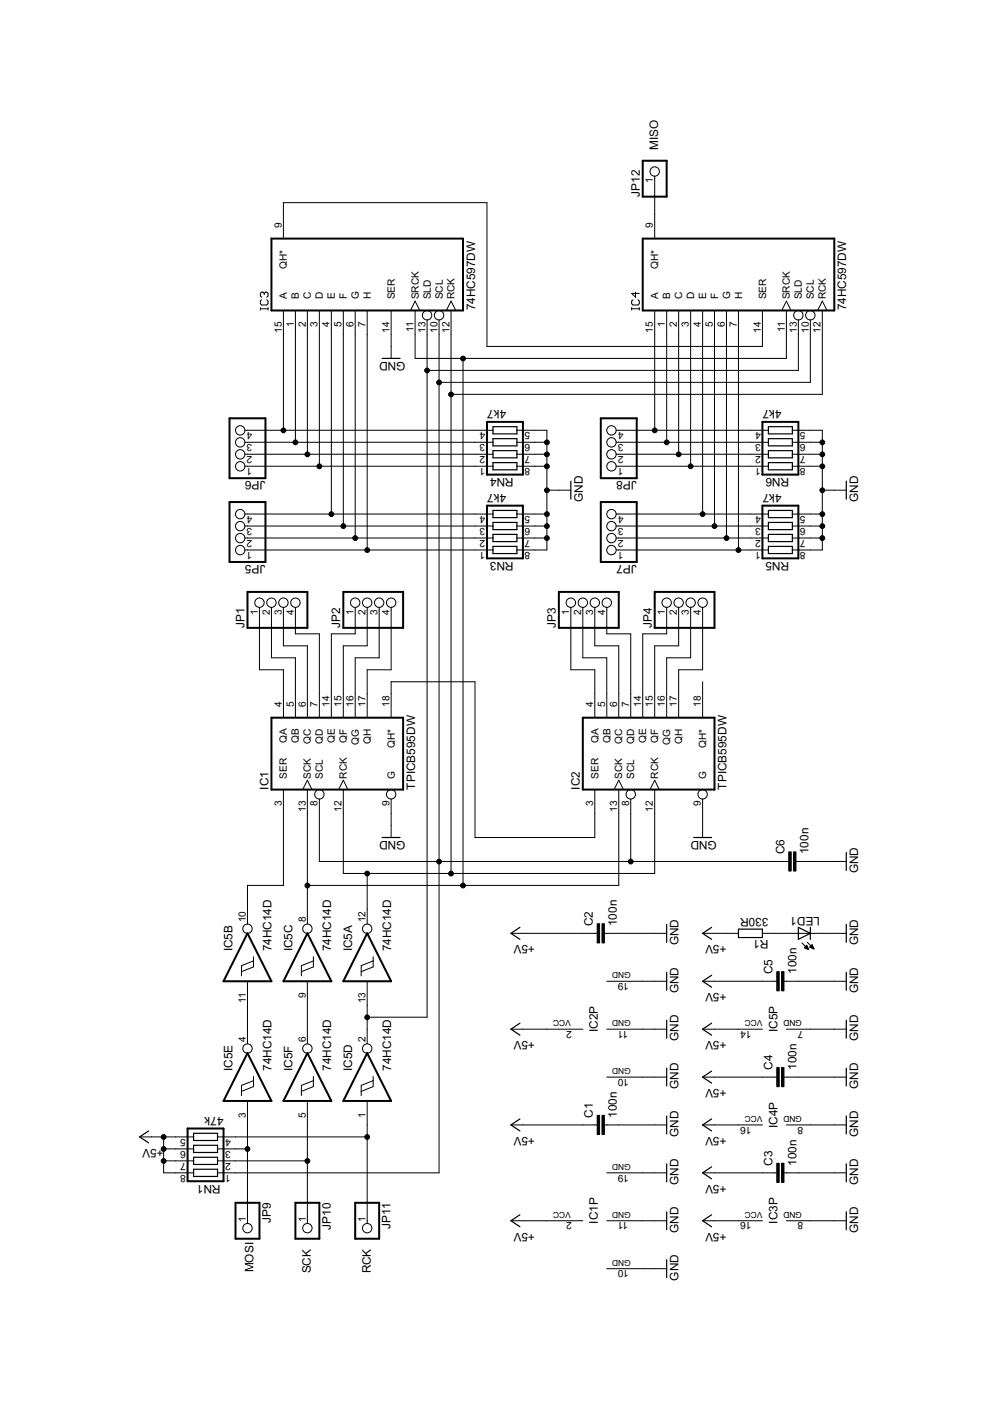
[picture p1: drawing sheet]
<svg xmlns="http://www.w3.org/2000/svg" width="210mm" height="297mm" viewBox="0 0 210 297" stroke-linecap="round" stroke-linejoin="round" font-family="sans-serif">
<g fill="#000" stroke="#000" stroke-width=".21">
<path d="M138.8 37.3v.6zM60.1 45.5v5.1zM60.1 43v2.5zM60.1 43h43.2zM103.3 43v30.4zM138.8 45.5v5.1zM138.8 37.9v7.6zM55.2 65.2v.5zM55.2 63.8v.6zM55.2 64.4l.3 .3zM55.2 62.2v.6zM55.2 62.2l.3-.3z"/>
<path d="M55.5 63.6l-.3 .2zM55.5 64.7h1.1zM55.2 62.8l.3 .2zM55.5 61.9h.3zM55.8 61.9l.2 .3zM56 62.2v.3zM56 62.2l.3-.3zM56.3 61.9h.3zM56.6 64.7l.2-.3zM56.6 61.9l.2 .3zM56.8 65.2v.5zM55.2 65.5h1.6z"/>
<path d="M56.8 63.8v.6zM56.6 63.6l.2 .2zM56.8 62.2v.6zM56.6 63l.2-.2zM60.1 65.8v5.1zM60.1 70.9v20.3zM62.6 65.8v5.1zM62.6 70.9v22.9zM65.2 65.8v5.1zM65.2 70.9v25.4zM67.7 65.8v5.1zM67.7 70.9v27.9z"/>
<path d="M70.3 65.8v5.1zM70.3 70.9v38.1zM72.8 65.8v5.1zM72.8 70.9v40.6zM75.3 65.8v5.1zM75.3 70.9v43.2zM77.9 65.8v5.1zM77.9 70.9v45.7zM82.9 65.8v5.1zM82.9 73.4v2.6zM82.9 70.9v2.5zM88 63.8l-1 2z"/>
<path d="M88 63.8l1 2zM88 65.8v5.1zM88 70.9v5.1zM90.6 67.8v3.1zM90.6 70.9v7.6zM90.6 78.5v137.2zM93.1 67.8v3.1zM95.6 63.8l-1 2zM95.6 63.8l1 2zM95.6 65.8v5.1zM88 76h10.2zM98.2 76h68.5z"/>
<path d="M103.3 73.4h58.3zM133.9 65.2v.5zM133.9 63.8v.6zM133.9 64.4l.3 .3zM133.9 62.2l.8 .8zM134.2 63.6l-.3 .2zM134.2 64.7h1.1zM134.7 61.9v1.1zM135.3 64.7l.3-.3zM135.6 65.2v.5zM133.9 65.5h1.7zM135.6 63.8v.6z"/>
<path d="M135.3 63.6l.3 .2zM133.9 62.2h1.7zM138.8 65.8v5.1zM138.8 70.9v20.3zM141.4 65.8v5.1zM141.4 70.9v22.9zM143.9 65.8v5.1zM143.9 70.9v25.4zM146.4 65.8v5.1zM146.4 70.9v27.9zM149 65.8v5.1zM149 70.9v38.1z"/>
<path d="M151.5 65.8v5.1zM151.5 70.9v40.6zM154 65.8v5.1zM154 70.9v43.2zM156.6 65.8v5.1zM156.6 70.9v45.7zM161.6 65.8v5.1zM161.6 70.9v2.5zM166.7 63.8l-.9 2zM166.7 63.8l1 2zM166.7 65.8v5.1zM166.7 70.9v5.1z"/>
<path d="M169.3 67.8v3.1zM169.3 70.9v7.6zM90.6 78.5h78.7zM171.8 67.8v3.1zM171.8 70.9v10.2zM174.3 63.8l-.9 2zM174.3 63.8l1 2zM174.3 65.8v5.1zM174.3 70.9v12.7zM51.9 98.8h.6zM51.9 96.3h.6zM51.9 93.8h.6z"/>
<path d="M51.9 91.2h.6zM60.1 91.2h40.6zM52.5 91.2h7.6zM62.6 93.8h38.1zM52.5 93.8h10.1zM65.2 96.3h35.5zM52.5 96.3h12.7zM67.7 98.8h33zM52.5 98.8h15.2zM93.1 70.9v10.2zM93.1 81.1v101.5zM95.6 70.9v12.7z"/>
<path d="M95.6 83.6v101.6zM100.7 96.3h2.6zM100.7 93.8h2.6zM100.7 91.2h2.6zM100.7 98.8h2.6zM103.3 91.2h1.2zM103.3 93.8h1.2zM103.3 96.3h1.2zM103.3 98.8h1.2zM109.6 98.8h1.3zM109.6 96.3h1.3zM109.6 93.8h1.3z"/>
<path d="M109.6 91.2h1.3zM110.9 91.2h2.5zM110.9 93.8h2.5zM110.9 96.3h2.5zM110.9 98.8h2.5zM113.4 96.3h2.6zM116 96.3v2.5zM113.4 98.8h2.6zM116 93.8v2.5zM113.4 93.8h2.6zM116 98.8v5.1zM116 91.2v2.6z"/>
<path d="M113.4 91.2h2.6zM130.6 98.8h.6zM130.6 96.3h.6zM130.6 93.8h.6zM130.6 91.2h.6zM138.8 91.2h20.3zM131.2 91.2h7.6zM141.4 93.8h17.7zM131.2 93.8h10.2zM143.9 96.3h15.2zM131.2 96.3h12.7zM146.4 98.8h12.7z"/>
<path d="M131.2 98.8h15.2zM159.1 96.3h2.5zM159.1 93.8h2.5zM159.1 91.2h2.5zM159.1 98.8h2.5zM161.6 91.2h1.3zM161.6 93.8h1.3zM161.6 96.3h1.3zM161.6 98.8h1.3zM168 98.8h1.3zM168 96.3h1.3zM168 93.8h1.3z"/>
<path d="M168 91.2h1.3zM169.3 91.2h2.5zM169.3 93.8h2.5zM169.3 96.3h2.5zM169.3 98.8h2.5zM93.1 81.1h78.7zM95.6 83.6h78.7zM171.8 98.8h2.5zM174.3 98.8v5.1zM171.8 96.3h2.5zM174.3 96.3v2.5zM174.3 91.2v2.6z"/>
<path d="M171.8 93.8h2.5zM174.3 93.8v2.5zM171.8 91.2h2.5zM51.9 116.6h.6zM51.9 114.1h.6zM51.9 111.5h.6zM51.9 109h.6zM70.3 109h30.4zM52.5 109h17.8zM72.8 111.5h27.9zM52.5 111.5h20.3zM75.3 114.1h25.4z"/>
<path d="M52.5 114.1h22.8zM77.9 116.6h22.8zM52.5 116.6h25.4zM100.7 114.1h2.6zM100.7 111.5h2.6zM100.7 109h2.6zM100.7 116.6h2.6zM103.3 109h1.2zM103.3 111.5h1.2zM103.3 114.1h1.2zM103.3 116.6h1.2zM109.6 116.6h1.3z"/>
<path d="M109.6 114.1h1.3zM109.6 111.5h1.3zM109.6 109h1.3zM110.9 109h2.5zM110.9 111.5h2.5zM110.9 114.1h2.5zM110.9 116.6h2.5zM116 103.9v5.1zM113.4 109h2.6zM116 109v2.5zM113.4 111.5h2.6zM116 111.5v2.6z"/>
<path d="M113.4 114.1h2.6zM116 114.1v2.5zM113.4 116.6h2.6zM116 103.9h2.5zM118.5 103.9h2.5zM130.6 116.6h.6zM130.6 114.1h.6zM130.6 111.5h.6zM130.6 109h.6zM149 109h10.1zM131.2 109h17.8zM151.5 111.5h7.6z"/>
<path d="M131.2 111.5h20.3zM154 114.1h5.1zM131.2 114.1h22.8zM156.6 116.6h2.5zM131.2 116.6h25.4zM159.1 114.1h2.5zM159.1 111.5h2.5zM159.1 109h2.5zM159.1 116.6h2.5zM161.6 109h1.3zM161.6 111.5h1.3zM161.6 114.1h1.3z"/>
<path d="M161.6 116.6h1.3zM168 116.6h1.3zM168 114.1h1.3zM168 111.5h1.3zM168 109h1.3zM169.3 109h2.5zM169.3 111.5h2.5zM169.3 114.1h2.5zM169.3 116.6h2.5zM171.8 116.6h2.5zM171.8 114.1h2.5zM174.3 114.1v2.5z"/>
<path d="M171.8 111.5h2.5zM174.3 111.5v2.6zM171.8 109h2.5zM174.3 109v2.5zM174.3 103.9v5.1zM174.3 103.9h2.6zM176.9 103.9h2.5zM55 128.8v.5zM57.6 128.8v.5zM57.6 129.3v10.2zM60.1 128.8v.5zM60.1 129.3v7.6z"/>
<path d="M62.6 128.8v.5zM57.6 139.5h5zM62.6 129.3v5.1zM60.1 136.9h5.1zM62.6 134.4h5.1zM70.3 134.4h5zM72.8 136.9h5.1zM75.3 128.8v.5zM75.3 129.3v5.1zM75.3 139.5h5.1zM77.9 128.8v.5zM77.9 129.3v7.6z"/>
<path d="M80.4 128.8v.5zM80.4 129.3v10.2zM82.9 128.8v.5zM121 128.8v.5zM123.6 128.8v.5zM123.6 129.3v10.2zM126.1 128.8v.5zM126.1 129.3v7.6zM128.7 128.8v.5zM123.6 139.5h5.1zM128.7 129.3v5.1zM126.1 136.9h5.1z"/>
<path d="M128.7 134.4h5zM136.3 134.4h5.1zM138.8 136.9h5.1zM141.4 128.8v.5zM141.4 129.3v5.1zM141.4 139.5h5zM143.9 128.8v.5zM143.9 129.3v7.6zM146.4 128.8v.5zM146.4 129.3v10.2zM149 128.8v.5zM55 129.3v12.7z"/>
<path d="M60.1 147.1v5.1zM60.1 142v5.1zM55 142h5.1zM62.6 147.1v5.1zM62.6 139.5v7.6zM65.2 147.1v5.1zM65.2 136.9v10.2zM67.7 147.1v5.1zM67.7 134.4v12.7zM70.3 147.1v5.1zM70.3 134.4v12.7zM72.8 147.1v5.1z"/>
<path d="M72.8 136.9v10.2zM75.3 147.1v5.1zM75.3 139.5v7.6zM77.9 147.1v5.1zM77.9 142v5.1zM77.9 142h5zM82.9 147.1v5.1zM82.9 144.5v2.6zM82.9 144.5h17.8zM82.9 129.3v12.7zM100.7 144.5v33.1zM121 129.3v12.7z"/>
<path d="M126.1 147.1v5.1zM126.1 142v5.1zM121 142h5.1zM128.7 147.1v5.1zM128.7 139.5v7.6zM131.2 147.1v5.1zM131.2 136.9v10.2zM133.7 147.1v5.1zM133.7 134.4v12.7zM136.3 147.1v5.1zM136.3 134.4v12.7zM138.8 147.1v5.1z"/>
<path d="M138.8 136.9v10.2zM141.4 147.1v5.1zM141.4 139.5v7.6zM143.9 147.1v5.1zM143.9 142v5.1zM143.9 142h5.1zM149 147.1v5.1zM149 129.3v12.7zM149 144.5v2.6zM60.1 167.4v5.1zM60.1 172.5v15.2zM65.2 165.4l-1 2z"/>
<path d="M65.2 165.4l.9 2zM65.2 167.4v5.1zM65.2 172.5v15.2zM67.7 169.4v3.1zM72.8 165.4l-1 2zM72.8 165.4l1 2zM72.8 167.4v5.1zM82.9 169.4v3.1zM82.9 175v2.6zM82.9 172.5v2.5zM100.7 177.6h25.4zM126.1 167.4v5.1z"/>
<path d="M126.1 172.5v5.1zM131.2 165.4l-1 2zM131.2 165.4l1 2zM131.2 167.4v5.1zM131.2 172.5v15.2zM133.7 169.4v3.1zM133.7 172.5v10.1zM138.8 165.4l-1 2zM138.8 165.4l1 2zM138.8 167.4v5.1zM138.8 172.5v12.7zM149 169.4v3.1z"/>
<path d="M149 175v2.6zM149 172.5v2.5zM52.5 192.8v3.1zM52.5 187.7v5.1zM52.5 187.7h7.6zM65.2 192.8v3.1zM65.2 187.7v5.1zM67.7 172.5v10.1zM72.8 172.5v12.7zM77.9 192.8v3.1zM77.9 185.2v7.6zM72.8 185.2h5.1z"/>
<path d="M67.7 182.6h25.4zM93.1 182.6v66.1zM77.9 185.2h17.7zM65.2 187.7h33zM98.2 76v111.7zM108.3 197.9h2.6zM110.9 197.9h12.7zM123.6 197.9h2.5zM126.1 197.9h.5zM128.1 197.9h.6zM128.7 197.9h2.5zM98.2 187.7h33z"/>
<path d="M93.1 182.6h40.6zM138.8 197.9h2.6zM95.6 185.2h43.2zM131.2 197.9h7.6zM149 197.9h2.5zM151.5 197.9h2.5zM154 197.9h2.6zM161.6 197.9h2.6zM164.2 182.6h2.5zM133.7 182.6h30.5zM164.2 197.9h2.5zM166.7 182.6h.5z"/>
<path d="M166.7 197.9h2.6zM168.8 182.6h.5zM169.3 197.9h2.5zM170 199.9l1.4 1.4zM171.2 199.8l1.4 1.4zM169.3 182.6h2.5zM171.8 182.6h5.1zM171.8 197.9h2.5zM174.3 197.9h2.6zM176.9 182.6h2.5zM176.9 197.9h2.5zM51.2 206v.9z"/>
<path d="M51.2 204.7v1.3zM52.5 208v5.1zM52.5 218.2v3.1zM52.5 213.1v5.1zM51.2 204.7l2.5-1zM51.2 206l2.5-1zM53.7 203.7v1.3zM53.7 202.8v.9zM63.9 206v.9zM63.9 204.7v1.3zM65.2 208v5.1zM65.2 218.2v3.1z"/>
<path d="M65.2 213.1v5.1zM63.9 204.7l2.5-1zM63.9 206l2.5-1zM66.4 203.7v1.3zM66.4 202.8v.9zM76.6 206v.9zM76.6 204.7v1.3zM77.9 208v5.1zM77.9 218.2v3.1zM77.9 215.7v2.5zM77.9 213.1v2.6zM76.6 204.7l2.5-1z"/>
<path d="M76.6 206l2.5-1zM79.1 203.7v1.3zM79.1 202.8v.9zM77.9 215.7h12.7zM108.3 218.2h2.6zM110.9 218.2h5.1zM116 218.2h7.6zM128.7 218.2h7.6zM128.7 208h7.6zM138.8 218.2h2.6zM138.8 208h2.6zM136.3 208h2.5z"/>
<path d="M136.3 218.2h2.5zM149 208h2.5zM149 218.2h2.5zM151.5 218.2h5.1zM156.6 218.2h5zM161.6 208h2.6zM151.5 208h10.1zM164.2 208h.5zM166.2 208h.5zM166.7 208h2.6zM170.5 200.9l.5-.5zM170.7 200.8v.2z"/>
<path d="M170.8 200.7v.3zM170.9 200.6v.5zM171 200.4v.7zM171 200.4l.4 .9zM171.2 200.6v.6zM171.3 200.9v.3zM170.5 200.9l.9 .4zM172.2 200.3l-.5 .5zM166.7 218.2h5.1zM171.9 200.6v.3zM172 200.5v.4zM172.1 200.4v.6z"/>
<path d="M172.2 200.3l.4 .9zM172.2 200.4v.6zM172.3 200.7v.4zM172.5 200.9v.2zM171.7 200.8l.9 .4zM176.9 218.2h2.5zM176.9 208h2.5zM171.8 218.2h5.1zM169.3 208h7.6zM51.2 231.4v.9zM51.2 230.1v1.3zM52.5 233.4v5.1z"/>
<path d="M52.5 238.5v5.1zM51.2 230.1l2.5-1zM51.2 231.4l2.5-1zM53.7 229.1v1.3zM53.7 228.2v.9zM63.9 231.4v.9zM63.9 230.1v1.3zM65.2 233.4v5.1zM65.2 238.5v7.6zM63.9 230.1l2.5-1zM63.9 231.4l2.5-1zM66.4 229.1v1.3z"/>
<path d="M66.4 228.2v.9zM76.6 231.4v.9zM76.6 230.1v1.3zM77.9 233.4v5.1zM77.9 238.5v2.5zM76.6 230.1l2.5-1zM76.6 231.4l2.5-1zM79.1 229.1v1.3zM79.1 228.2v.9zM108.3 238.5h2.6zM110.9 238.5h12.7zM123.6 238.5h2.5z"/>
<path d="M126.1 238.5h.5zM128.1 238.5h.6zM128.7 238.5h2.5zM131.2 238.5h7.6zM128.7 228.4h7.6zM138.8 238.5h2.6zM138.8 228.4h2.6zM136.3 228.4h2.5zM149 238.5h2.5zM149 228.4h2.5zM151.5 238.5h5.1zM156.6 238.5h5z"/>
<path d="M161.6 228.4h2.6zM151.5 228.4h10.1zM164.2 228.4h.5zM166.2 228.4h.5zM166.7 228.4h2.6zM166.7 238.5h5.1zM176.9 238.5h2.5zM176.9 228.4h2.5zM169.3 228.4h7.6zM171.8 238.5h5.1zM29.6 241h2.6zM32.2 241h2.5z"/>
<path d="M34.7 241v2.6zM34.7 243.6h2.5zM34.7 243.6v2.5zM34.7 246.1h2.5zM34.7 246.1v2.6zM34.7 248.7h2.5zM34.7 241h2.5zM37.2 241h2.6zM37.2 243.6h2.6zM37.2 246.1h2.6zM37.2 248.7h2.6zM39.8 246.1h1.2z"/>
<path d="M39.8 243.6h1.2zM39.8 241h1.2zM39.8 248.7h1.2zM46.1 248.7h1.3zM46.1 241h1.3zM46.1 243.6h1.3zM46.1 246.1h1.3zM47.4 246.1h2.5zM47.4 243.6h2.5zM47.4 241h2.5zM47.4 248.7h2.5zM52.5 258.8v.6z"/>
<path d="M49.9 243.6h2.6zM52.5 243.6v15.2zM65.2 258.8v.6zM49.9 246.1h15.3zM65.2 246.1v12.7zM77.9 258.8v.6zM49.9 241h28zM77.9 241v17.8zM49.9 248.7h43.2zM108.3 258.8h2.6zM110.9 258.8h5.1zM116 258.8h7.6z"/>
<path d="M128.7 258.8h7.6zM128.7 248.7h7.6zM138.8 258.8h2.6zM138.8 248.7h2.6zM136.3 248.7h2.5zM136.3 258.8h2.5zM149 258.8h2.5zM149 248.7h2.5zM151.5 258.8h5.1zM156.6 258.8h5zM161.6 248.7h2.6zM151.5 248.7h10.1z"/>
<path d="M164.2 248.7h.5zM166.2 248.7h.5zM166.7 248.7h2.6zM166.7 258.8h5.1zM176.9 258.8h2.5zM176.9 248.7h2.5zM169.3 248.7h7.6zM171.8 258.8h5.1zM128.7 269h7.6zM138.8 269h2.6zM136.3 269h2.5z"/>
<circle cx="90.6" cy="78.5" r=".51"/>
<circle cx="98.2" cy="76" r=".51"/>
<circle cx="60.1" cy="91.2" r=".51"/>
<circle cx="62.6" cy="93.8" r=".51"/>
<circle cx="65.2" cy="96.3" r=".51"/>
<circle cx="67.7" cy="98.9" r=".51"/>
<circle cx="93.1" cy="81.1" r=".51"/>
<circle cx="95.6" cy="83.6" r=".51"/>
<circle cx="116" cy="96.3" r=".51"/>
<circle cx="116" cy="93.8" r=".51"/>
<circle cx="116" cy="98.9" r=".51"/>
<circle cx="138.8" cy="91.2" r=".51"/>
<circle cx="141.4" cy="93.8" r=".51"/>
<circle cx="143.9" cy="96.3" r=".51"/>
<circle cx="146.4" cy="98.9" r=".51"/>
<circle cx="174.3" cy="98.9" r=".51"/>
<circle cx="174.3" cy="93.8" r=".51"/>
<circle cx="174.3" cy="96.3" r=".51"/>
<circle cx="70.3" cy="109" r=".51"/>
<circle cx="72.8" cy="111.5" r=".51"/>
<circle cx="75.3" cy="114.1" r=".51"/>
<circle cx="77.9" cy="116.6" r=".51"/>
<circle cx="116" cy="111.5" r=".51"/>
<circle cx="116" cy="109" r=".51"/>
<circle cx="116" cy="114.1" r=".51"/>
<circle cx="116" cy="103.9" r=".51"/>
<circle cx="149" cy="109" r=".51"/>
<circle cx="151.5" cy="111.5" r=".51"/>
<circle cx="154" cy="114.1" r=".51"/>
<circle cx="156.6" cy="116.6" r=".51"/>
<circle cx="174.3" cy="103.9" r=".51"/>
<circle cx="174.3" cy="109" r=".51"/>
<circle cx="174.3" cy="114.1" r=".51"/>
<circle cx="174.3" cy="111.5" r=".51"/>
<circle cx="65.2" cy="187.7" r=".51"/>
<circle cx="77.9" cy="185.2" r=".51"/>
<circle cx="93.1" cy="182.7" r=".51"/>
<circle cx="95.6" cy="185.2" r=".51"/>
<circle cx="98.2" cy="187.7" r=".51"/>
<circle cx="133.7" cy="182.7" r=".51"/>
<circle cx="77.9" cy="215.7" r=".51"/>
<circle cx="34.7" cy="241.1" r=".51"/>
<circle cx="34.7" cy="246.1" r=".51"/>
<circle cx="34.7" cy="243.6" r=".51"/>
<circle cx="52.5" cy="243.6" r=".51"/>
<circle cx="65.2" cy="246.1" r=".51"/>
<circle cx="77.9" cy="241.1" r=".51"/>
</g>
<g fill="none" stroke="#000" stroke-width=".21">
<circle cx="138.8" cy="36.4" r=".99"/>
<circle cx="90.6" cy="66.8" r=".99"/>
<circle cx="93.1" cy="66.8" r=".99"/>
<circle cx="169.3" cy="66.8" r=".99"/>
<circle cx="171.8" cy="66.8" r=".99"/>
<circle cx="50.9" cy="98.9" r=".99"/>
<circle cx="50.9" cy="91.2" r=".99"/>
<circle cx="50.9" cy="96.3" r=".99"/>
<circle cx="50.9" cy="93.8" r=".99"/>
<circle cx="129.6" cy="93.8" r=".99"/>
<circle cx="129.6" cy="98.9" r=".99"/>
<circle cx="129.6" cy="96.3" r=".99"/>
<circle cx="129.6" cy="91.2" r=".99"/>
<circle cx="50.9" cy="111.5" r=".99"/>
<circle cx="50.9" cy="116.6" r=".99"/>
<circle cx="50.9" cy="114.1" r=".99"/>
<circle cx="50.9" cy="109" r=".99"/>
<circle cx="129.6" cy="111.5" r=".99"/>
<circle cx="129.6" cy="109" r=".99"/>
<circle cx="129.6" cy="116.6" r=".99"/>
<circle cx="129.6" cy="114.1" r=".99"/>
<circle cx="55" cy="127.8" r=".99"/>
<circle cx="57.6" cy="127.8" r=".99"/>
<circle cx="60.1" cy="127.8" r=".99"/>
<circle cx="62.6" cy="127.8" r=".99"/>
<circle cx="75.3" cy="127.8" r=".99"/>
<circle cx="77.9" cy="127.8" r=".99"/>
<circle cx="80.4" cy="127.8" r=".99"/>
<circle cx="82.9" cy="127.8" r=".99"/>
<circle cx="121" cy="127.8" r=".99"/>
<circle cx="123.6" cy="127.8" r=".99"/>
<circle cx="126.1" cy="127.8" r=".99"/>
<circle cx="128.7" cy="127.8" r=".99"/>
<circle cx="141.4" cy="127.8" r=".99"/>
<circle cx="143.9" cy="127.8" r=".99"/>
<circle cx="146.4" cy="127.8" r=".99"/>
<circle cx="149" cy="127.8" r=".99"/>
<circle cx="67.7" cy="168.4" r=".99"/>
<circle cx="82.9" cy="168.4" r=".99"/>
<circle cx="133.7" cy="168.4" r=".99"/>
<circle cx="149" cy="168.4" r=".99"/>
<circle cx="52.5" cy="196.9" r=".99"/>
<circle cx="65.2" cy="196.9" r=".99"/>
<circle cx="77.9" cy="196.9" r=".99"/>
<circle cx="52.5" cy="222.3" r=".99"/>
<circle cx="65.2" cy="222.3" r=".99"/>
<circle cx="77.9" cy="222.3" r=".99"/>
<circle cx="52.5" cy="260.4" r=".99"/>
<circle cx="65.2" cy="260.4" r=".99"/>
<circle cx="77.9" cy="260.4" r=".99"/>
</g>
<g fill="#000" stroke="#000" stroke-width=".42">
<path d="M136.3 34.1v7.6zM136.3 34.1h5.1zM57.6 50.6v15.2zM57.6 50.6h40.6zM136.3 50.6v15.2zM136.3 41.7h5.1zM141.4 34.1v7.6zM136.3 50.6h40.6zM57.6 65.8h40.6zM98.2 50.6v15.2zM136.3 65.8h40.6zM176.9 50.6v15.2z"/>
<path d="M48.7 88.7v12.7zM48.7 88.7h7.6zM103.3 89.5h7.6zM127.4 88.7v12.7zM127.4 88.7h7.6zM161.6 89.5h7.7zM48.7 106.4v12.7zM48.7 119.1h7.6zM48.7 101.4h7.6zM48.7 106.4h7.6zM56.3 106.4v12.7zM56.3 88.7v12.7z"/>
<path d="M103.3 107.2v11.2zM103.3 89.5v11.1zM103.3 118.4h7.6zM103.3 107.2h7.6zM110.9 107.2v11.2zM103.3 100.6h7.6zM110.9 89.5v11.1zM127.4 106.4v12.7zM127.4 119.1h7.6zM127.4 101.4h7.6zM127.4 106.4h7.6zM135 106.4v12.7z"/>
<path d="M135 88.7v12.7zM161.6 107.2v11.2zM161.6 89.5v11.1zM161.6 118.4h7.7zM161.6 107.2h7.7zM169.3 107.2v11.2zM161.6 100.6h7.7zM169.3 89.5v11.1zM52.5 125.5v7.6zM52.5 133.1h12.7zM65.2 125.5v7.6zM52.5 125.5h12.7z"/>
<path d="M72.8 125.5v7.6zM72.8 133.1h12.7zM85.5 125.5v7.6zM72.8 125.5h12.7zM118.5 125.5v7.6zM118.5 133.1h12.7zM131.2 125.5v7.6zM118.5 125.5h12.7zM138.8 125.5v7.6zM138.8 133.1h12.7zM151.5 125.5v7.6zM138.8 125.5h12.7z"/>
<path d="M57.6 152.2v15.2zM57.6 152.2h27.9zM123.6 152.2v15.2zM123.6 152.2h27.9zM57.6 167.4h27.9zM85.5 152.2v15.2zM123.6 167.4h27.9zM151.5 152.2v15.2zM52.5 197.9l5.1 10.1zM65.2 197.9l5.1 10.1zM77.9 197.9l5 10.1zM52.5 197.9l-5.1 10.1z"/>
<path d="M47.4 208h10.2zM65.2 197.9l-5.1 10.1zM60.1 208h10.2zM77.9 197.9l-5.1 10.1zM72.8 208h10.1zM39.8 239.3h7.6zM52.5 223.3l-5.1 10.1zM52.5 223.3l5.1 10.1zM47.4 233.4h10.2zM65.2 223.3l-5.1 10.1zM65.2 223.3l5.1 10.1zM60.1 233.4h10.2z"/>
<path d="M77.9 223.3l-5.1 10.1zM77.9 223.3l5 10.1zM72.8 233.4h10.1zM39.8 250.4h7.6zM39.8 239.3v11.1zM47.4 239.3v11.1zM49.9 255v7.6zM49.9 255h5.1zM62.6 255v7.6zM62.6 255h5.1zM75.3 255v7.6zM75.3 255h5.1z"/>
<path d="M49.9 262.6h5.1zM55 255v7.6zM62.6 262.6h5.1zM67.7 255v7.6zM75.3 262.6h5.1zM80.4 255v7.6z"/>
</g>
<g fill="#000" stroke="#000" stroke-width=".25">
<path d="M81 76h3.8zM104.5 98.1h5.1zM104.5 98.8v.8zM104.5 98.1v.7zM104.5 95.5v.8zM104.5 96.3v.8zM104.5 95.5h5.1zM104.5 93h5.1zM104.5 90.5h5.1zM104.5 93v.8zM104.5 90.5v.7zM104.5 93.8v.7z"/>
<path d="M104.5 91.2v.8zM104.5 99.6h5.1zM109.6 98.1v.7zM109.6 98.8v.8zM109.6 95.5v.8zM109.6 96.3v.8zM104.5 97.1h5.1zM104.5 94.5h5.1zM104.5 92h5.1zM109.6 93v.8zM109.6 90.5v.7zM109.6 93.8v.7z"/>
<path d="M109.6 91.2v.8zM162.9 98.1h5.1zM162.9 98.8v.8zM162.9 98.1v.7zM162.9 95.5v.8zM162.9 96.3v.8zM162.9 95.5h5.1zM162.9 93h5.1zM162.9 90.5h5.1zM162.9 93v.8zM162.9 90.5v.7zM162.9 93.8v.7z"/>
<path d="M162.9 91.2v.8zM162.9 99.6h5.1zM168 98.1v.7zM168 98.8v.8zM168 95.5v.8zM168 96.3v.8zM162.9 97.1h5.1zM162.9 94.5h5.1zM162.9 92h5.1zM168 93v.8zM168 90.5v.7zM168 93.8v.7z"/>
<path d="M168 91.2v.8zM104.5 115.8h5.1zM104.5 116.6v.8zM104.5 115.8v.8zM104.5 113.3v.8zM104.5 114.1v.7zM104.5 113.3h5.1zM104.5 110.8h5.1zM104.5 108.2h5.1zM104.5 110.8v.7zM104.5 108.2v.8zM104.5 111.5v.8z"/>
<path d="M104.5 109v.7zM104.5 117.4h5.1zM109.6 115.8v.8zM109.6 116.6v.8zM109.6 113.3v.8zM109.6 114.1v.7zM104.5 114.8h5.1zM104.5 112.3h5.1zM104.5 109.7h5.1zM109.6 110.8v.7zM109.6 108.2v.8zM109.6 111.5v.8z"/>
<path d="M109.6 109v.7zM121 102v3.8zM162.9 115.8h5.1zM162.9 116.6v.8zM162.9 115.8v.8zM162.9 113.3v.8zM162.9 114.1v.7zM162.9 113.3h5.1zM162.9 110.8h5.1zM162.9 108.2h5.1zM162.9 110.8v.7zM162.9 108.2v.8z"/>
<path d="M162.9 111.5v.8zM162.9 109v.7zM162.9 117.4h5.1zM168 115.8v.8zM168 116.6v.8zM168 113.3v.8zM168 114.1v.7zM162.9 114.8h5.1zM162.9 112.3h5.1zM162.9 109.7h5.1zM168 110.8v.7zM168 108.2v.8z"/>
<path d="M168 111.5v.8zM168 109v.7zM179.4 102v3.8zM81 177.6h3.8zM147.1 177.6h3.8zM108.3 197.9l1.9 1.3zM108.3 197.9l1.9-1.3zM141.4 196v3.8zM149 197.9l1.9 1.3zM149 197.9l1.9-1.3zM156.6 198.8h5zM156.6 197v1.8z"/>
<path d="M156.6 197h5zM161.6 197v1.8zM169.3 196.6l2.5 1.3zM169.3 196.6v1.3zM169.3 197.9v1.3zM169.3 199.2l2.5-1.3zM171.8 196.6v1.3zM171.8 197.9v1.3zM179.4 180.7v3.9zM179.4 196v3.8zM108.3 218.2l1.9 1.3zM108.3 218.2l1.9-1.3z"/>
<path d="M141.4 206.1v3.9zM149 208l1.9 1.3zM149 218.2l1.9 1.3zM149 208l1.9-1.2zM149 218.2l1.9-1.3zM179.4 206.1v3.9zM29.6 241l1.9-1.2zM108.3 238.5l1.9 1.3zM108.3 238.5l1.9-1.3zM141.4 226.5v3.8zM141.4 216.3v3.8zM149 238.5l1.9 1.3z"/>
<path d="M149 228.4l1.9 1.2zM149 238.5l1.9-1.3zM149 228.4l1.9-1.3zM179.4 226.5v3.8zM179.4 216.3v3.8zM29.6 241l1.9 1.3zM41 249.4h5.1zM41 247.9v.8zM41 248.7v.7zM41 245.4v.7zM41 246.1v.8zM41 246.9h5.1z"/>
<path d="M41 244.3h5.1zM41 241.8h5.1zM41 242.8v.8zM41 240.3v.7zM41 243.6v.7zM41 241v.8zM41 247.9h5.1zM46.1 248.7v.7zM46.1 247.9v.8zM46.1 245.4v.7zM46.1 246.1v.8zM41 245.4h5.1z"/>
<path d="M41 242.8h5.1zM41 240.3h5.1zM46.1 242.8v.8zM46.1 240.3v.7zM46.1 243.6v.7zM46.1 241v.8zM108.3 258.8l1.9 1.3zM108.3 258.8l1.9-1.2zM141.4 246.8v3.8zM141.4 236.6v3.8zM149 258.8l1.9 1.3zM149 248.7l1.9 1.2z"/>
<path d="M149 258.8l1.9-1.2zM149 248.7l1.9-1.3zM179.4 246.8v3.8zM179.4 236.6v3.8zM141.4 267.1v3.8zM141.4 256.9v3.8zM179.4 256.9v3.8z"/>
</g>
<path d="M126.6 195.9h.5v4h-.5zM127.6 195.9h.5v4h-.5zM167.2 180.6h.5v4.1h-.5zM168.3 180.6h.5v4.1h-.5zM164.7 206h.5v4.1h-.5zM165.7 206h.5v4.1h-.5zM164.7 226.3h.5v4.1h-.5zM165.7 226.3h.5v4.1h-.5zM126.6 236.5h.5v4h-.5zM127.6 236.5h.5v4h-.5zM164.7 246.6h.5v4.1h-.5zM165.7 246.6h.5v4.1h-.5z" fill="#000" stroke="#000" stroke-width=".21"/>
<g font-size="2.8">
<text x="139.6" y="31.8" transform="rotate(-90 139.6 31.8)">MISO</text>
<text x="135.6" y="41.7" transform="rotate(-90 135.6 41.7)">JP12</text>
<text x="100.7" y="65.8" transform="rotate(-90 100.7 65.8)">74HC597DW</text>
<text x="179.4" y="65.8" transform="rotate(-90 179.4 65.8)">74HC597DW</text>
<text x="85.9" y="76.7" transform="rotate(-180 85.9 76.7)">GND</text>
<text x="107.3" y="86.9" transform="rotate(-180 107.3 86.9)">4k7</text>
<text x="165.7" y="86.9" transform="rotate(-180 165.7 86.9)">4k7</text>
<text x="108.9" y="101.4" transform="rotate(-180 108.9 101.4)">RN4</text>
<text x="167.3" y="101.4" transform="rotate(-180 167.3 101.4)">RN6</text>
<text x="56.3" y="102" transform="rotate(-180 56.3 102)">JP6</text>
<text x="107.3" y="104.7" transform="rotate(-180 107.3 104.7)">4k7</text>
<text x="123.6" y="106.5" transform="rotate(-90 123.6 106.5)">GND</text>
<text x="135" y="102" transform="rotate(-180 135 102)">JP8</text>
<text x="165.7" y="104.7" transform="rotate(-180 165.7 104.7)">4k7</text>
<text x="182" y="106.5" transform="rotate(-90 182 106.5)">GND</text>
<text x="56.3" y="119.8" transform="rotate(-180 56.3 119.8)">JP5</text>
<text x="108.9" y="119.2" transform="rotate(-180 108.9 119.2)">RN3</text>
<text x="135" y="119.8" transform="rotate(-180 135 119.8)">JP7</text>
<text x="167.3" y="119.2" transform="rotate(-180 167.3 119.2)">RN5</text>
<text x="51.8" y="133.1" transform="rotate(-90 51.8 133.1)">JP1</text>
<text x="72.1" y="133.1" transform="rotate(-90 72.1 133.1)">JP2</text>
<text x="117.9" y="133.1" transform="rotate(-90 117.9 133.1)">JP3</text>
<text x="138.2" y="133.1" transform="rotate(-90 138.2 133.1)">JP4</text>
<text x="56.9" y="167.4" transform="rotate(-90 56.9 167.4)">IC1</text>
<text x="88" y="167.4" transform="rotate(-90 88 167.4)">TPICB595DW</text>
<text x="122.9" y="167.4" transform="rotate(-90 122.9 167.4)">IC2</text>
<text x="154" y="167.4" transform="rotate(-90 154 167.4)">TPICB595DW</text>
<text x="85.9" y="178.3" transform="rotate(-180 85.9 178.3)">GND</text>
<text x="152" y="178.3" transform="rotate(-180 152 178.3)">GND</text>
<text x="166.4" y="181.1" transform="rotate(-90 166.4 181.1)">C6</text>
<text x="171.4" y="181.1" transform="rotate(-90 171.4 181.1)">100n</text>
<text x="182" y="185.2" transform="rotate(-90 182 185.2)">GND</text>
<text x="125.7" y="196.4" transform="rotate(-90 125.7 196.4)">C2</text>
<text x="130.8" y="196.4" transform="rotate(-90 130.8 196.4)">100n</text>
<text x="162.9" y="194.6" transform="rotate(-180 162.9 194.6)">330R</text>
<text x="173.8" y="194.3" transform="rotate(-180 173.8 194.3)">LED1</text>
<text x="49.3" y="201.7" transform="rotate(-90 49.3 201.7)">IC5B</text>
<text x="57.5" y="201.7" transform="rotate(-90 57.5 201.7)">74HC14D</text>
<text x="62" y="201.7" transform="rotate(-90 62 201.7)">IC5C</text>
<text x="70.2" y="201.7" transform="rotate(-90 70.2 201.7)">74HC14D</text>
<text x="74.7" y="201.7" transform="rotate(-90 74.7 201.7)">IC5A</text>
<text x="82.9" y="201.7" transform="rotate(-90 82.9 201.7)">74HC14D</text>
<text x="113.4" y="200.4" transform="rotate(-180 113.4 200.4)">+5V</text>
<text x="143.9" y="200.4" transform="rotate(-90 143.9 200.4)">GND</text>
<text x="154" y="200.4" transform="rotate(-180 154 200.4)">+5V</text>
<text x="162.9" y="199.4" transform="rotate(-180 162.9 199.4)">R1</text>
<text x="182" y="200.4" transform="rotate(-90 182 200.4)">GND</text>
<text x="163.8" y="206.5" transform="rotate(-90 163.8 206.5)">C5</text>
<text x="168.9" y="206.5" transform="rotate(-90 168.9 206.5)">100n</text>
<text x="143.9" y="210.6" transform="rotate(-90 143.9 210.6)">GND</text>
<text x="154" y="210.6" transform="rotate(-180 154 210.6)">+5V</text>
<text x="182" y="210.6" transform="rotate(-90 182 210.6)">GND</text>
<text x="113.4" y="220.7" transform="rotate(-180 113.4 220.7)">+5V</text>
<text x="126.7" y="218.8" transform="rotate(-90 126.7 218.8)">IC2P</text>
<text x="143.9" y="220.7" transform="rotate(-90 143.9 220.7)">GND</text>
<text x="154" y="220.7" transform="rotate(-180 154 220.7)">+5V</text>
<text x="164.8" y="218.8" transform="rotate(-90 164.8 218.8)">IC5P</text>
<text x="182" y="220.7" transform="rotate(-90 182 220.7)">GND</text>
<text x="49.3" y="227.1" transform="rotate(-90 49.3 227.1)">IC5E</text>
<text x="57.5" y="227.1" transform="rotate(-90 57.5 227.1)">74HC14D</text>
<text x="62" y="227.1" transform="rotate(-90 62 227.1)">IC5F</text>
<text x="70.2" y="227.1" transform="rotate(-90 70.2 227.1)">74HC14D</text>
<text x="74.7" y="227.1" transform="rotate(-90 74.7 227.1)">IC5D</text>
<text x="82.9" y="227.1" transform="rotate(-90 82.9 227.1)">74HC14D</text>
<text x="163.8" y="226.8" transform="rotate(-90 163.8 226.8)">C4</text>
<text x="168.9" y="226.8" transform="rotate(-90 168.9 226.8)">100n</text>
<text x="143.9" y="230.9" transform="rotate(-90 143.9 230.9)">GND</text>
<text x="154" y="230.9" transform="rotate(-180 154 230.9)">+5V</text>
<text x="182" y="230.9" transform="rotate(-90 182 230.9)">GND</text>
<text x="47.4" y="236.7" transform="rotate(-180 47.4 236.7)">47k</text>
<text x="125.7" y="237" transform="rotate(-90 125.7 237)">C1</text>
<text x="130.8" y="237" transform="rotate(-90 130.8 237)">100n</text>
<text x="164.8" y="239.1" transform="rotate(-90 164.8 239.1)">IC4P</text>
<text x="34.7" y="243.6" transform="rotate(-180 34.7 243.6)">+5V</text>
<text x="113.4" y="241.1" transform="rotate(-180 113.4 241.1)">+5V</text>
<text x="143.9" y="241.1" transform="rotate(-90 143.9 241.1)">GND</text>
<text x="154" y="241.1" transform="rotate(-180 154 241.1)">+5V</text>
<text x="182" y="241.1" transform="rotate(-90 182 241.1)">GND</text>
<text x="46.8" y="251.2" transform="rotate(-180 46.8 251.2)">RN1</text>
<text x="143.9" y="251.2" transform="rotate(-90 143.9 251.2)">GND</text>
<text x="154" y="251.2" transform="rotate(-180 154 251.2)">+5V</text>
<text x="163.8" y="247.1" transform="rotate(-90 163.8 247.1)">C3</text>
<text x="168.9" y="247.1" transform="rotate(-90 168.9 247.1)">100n</text>
<text x="182" y="251.2" transform="rotate(-90 182 251.2)">GND</text>
<text x="57.4" y="259.3" transform="rotate(-90 57.4 259.3)">JP9</text>
<text x="70.1" y="260.7" transform="rotate(-90 70.1 260.7)">JP10</text>
<text x="82.8" y="260.5" transform="rotate(-90 82.8 260.5)">JP11</text>
<text x="113.4" y="261.4" transform="rotate(-180 113.4 261.4)">+5V</text>
<text x="126.7" y="259.5" transform="rotate(-90 126.7 259.5)">IC1P</text>
<text x="143.9" y="261.4" transform="rotate(-90 143.9 261.4)">GND</text>
<text x="154" y="261.4" transform="rotate(-180 154 261.4)">+5V</text>
<text x="164.8" y="259.5" transform="rotate(-90 164.8 259.5)">IC3P</text>
<text x="182" y="261.4" transform="rotate(-90 182 261.4)">GND</text>
<text x="53.7" y="269.8" transform="rotate(-90 53.7 269.8)">MOSI</text>
<text x="65.9" y="270" transform="rotate(-90 65.9 270)">SCK</text>
<text x="78.6" y="270" transform="rotate(-90 78.6 270)">RCK</text>
<text x="143.9" y="271.5" transform="rotate(-90 143.9 271.5)">GND</text>
</g>
<g font-size="2.4">
<text x="138.4" y="38.9" transform="rotate(-90 138.4 38.9)">1</text>
<text x="59.7" y="48.3" transform="rotate(-90 59.7 48.3)">9</text>
<text x="138.4" y="48.3" transform="rotate(-90 138.4 48.3)">9</text>
<text x="60.8" y="57" transform="rotate(-90 60.8 57)">QH*</text>
<text x="139.6" y="57" transform="rotate(-90 139.6 57)">QH*</text>
<text x="60.8" y="63.5" transform="rotate(-90 60.8 63.5)">A</text>
<text x="63.4" y="63.5" transform="rotate(-90 63.4 63.5)">B</text>
<text x="65.9" y="63.5" transform="rotate(-90 65.9 63.5)">C</text>
<text x="68.5" y="63.5" transform="rotate(-90 68.5 63.5)">D</text>
<text x="71" y="63.5" transform="rotate(-90 71 63.5)">E</text>
<text x="73.5" y="63.5" transform="rotate(-90 73.5 63.5)">F</text>
<text x="76.1" y="63.5" transform="rotate(-90 76.1 63.5)">G</text>
<text x="78.6" y="63.5" transform="rotate(-90 78.6 63.5)">H</text>
<text x="83.7" y="63.5" transform="rotate(-90 83.7 63.5)">SER</text>
<text x="88.8" y="63.5" transform="rotate(-90 88.8 63.5)">SRCK</text>
<text x="91.3" y="63.5" transform="rotate(-90 91.3 63.5)">SLD</text>
<text x="93.9" y="63.5" transform="rotate(-90 93.9 63.5)">SCL</text>
<text x="96.4" y="63.5" transform="rotate(-90 96.4 63.5)">RCK</text>
<text x="139.6" y="63.5" transform="rotate(-90 139.6 63.5)">A</text>
<text x="142.1" y="63.5" transform="rotate(-90 142.1 63.5)">B</text>
<text x="144.6" y="63.5" transform="rotate(-90 144.6 63.5)">C</text>
<text x="147.2" y="63.5" transform="rotate(-90 147.2 63.5)">D</text>
<text x="149.7" y="63.5" transform="rotate(-90 149.7 63.5)">E</text>
<text x="152.3" y="63.5" transform="rotate(-90 152.3 63.5)">F</text>
<text x="154.8" y="63.5" transform="rotate(-90 154.8 63.5)">G</text>
<text x="157.3" y="63.5" transform="rotate(-90 157.3 63.5)">H</text>
<text x="162.4" y="63.5" transform="rotate(-90 162.4 63.5)">SER</text>
<text x="167.5" y="63.5" transform="rotate(-90 167.5 63.5)">SRCK</text>
<text x="170" y="63.5" transform="rotate(-90 170 63.5)">SLD</text>
<text x="172.6" y="63.5" transform="rotate(-90 172.6 63.5)">SCL</text>
<text x="175.1" y="63.5" transform="rotate(-90 175.1 63.5)">RCK</text>
<text x="59.7" y="70.5" transform="rotate(-90 59.7 70.5)">15</text>
<text x="62.3" y="69.3" transform="rotate(-90 62.3 69.3)">1</text>
<text x="64.8" y="69.3" transform="rotate(-90 64.8 69.3)">2</text>
<text x="67.3" y="69.3" transform="rotate(-90 67.3 69.3)">3</text>
<text x="69.9" y="69.3" transform="rotate(-90 69.9 69.3)">4</text>
<text x="72.4" y="69.3" transform="rotate(-90 72.4 69.3)">5</text>
<text x="75" y="69.3" transform="rotate(-90 75 69.3)">6</text>
<text x="77.5" y="69.3" transform="rotate(-90 77.5 69.3)">7</text>
<text x="82.6" y="70.5" transform="rotate(-90 82.6 70.5)">14</text>
<text x="87.7" y="70.4" transform="rotate(-90 87.7 70.4)">11</text>
<text x="90.2" y="70.5" transform="rotate(-90 90.2 70.5)">13</text>
<text x="92.7" y="70.5" transform="rotate(-90 92.7 70.5)">10</text>
<text x="95.3" y="70.5" transform="rotate(-90 95.3 70.5)">12</text>
<text x="138.4" y="70.5" transform="rotate(-90 138.4 70.5)">15</text>
<text x="141" y="69.3" transform="rotate(-90 141 69.3)">1</text>
<text x="143.5" y="69.3" transform="rotate(-90 143.5 69.3)">2</text>
<text x="146.1" y="69.3" transform="rotate(-90 146.1 69.3)">3</text>
<text x="148.6" y="69.3" transform="rotate(-90 148.6 69.3)">4</text>
<text x="151.1" y="69.3" transform="rotate(-90 151.1 69.3)">5</text>
<text x="153.7" y="69.3" transform="rotate(-90 153.7 69.3)">6</text>
<text x="156.2" y="69.3" transform="rotate(-90 156.2 69.3)">7</text>
<text x="161.3" y="70.5" transform="rotate(-90 161.3 70.5)">14</text>
<text x="166.4" y="70.4" transform="rotate(-90 166.4 70.4)">11</text>
<text x="168.9" y="70.5" transform="rotate(-90 168.9 70.5)">13</text>
<text x="171.5" y="70.5" transform="rotate(-90 171.5 70.5)">10</text>
<text x="174" y="70.5" transform="rotate(-90 174 70.5)">12</text>
<text x="53.4" y="94.1" transform="rotate(-180 53.4 94.1)">3</text>
<text x="53.4" y="91.6" transform="rotate(-180 53.4 91.6)">4</text>
<text x="102.9" y="94.1" transform="rotate(-180 102.9 94.1)">3</text>
<text x="102.9" y="91.6" transform="rotate(-180 102.9 91.6)">4</text>
<text x="112.4" y="91.6" transform="rotate(-180 112.4 91.6)">5</text>
<text x="112.4" y="94.1" transform="rotate(-180 112.4 94.1)">6</text>
<text x="132.2" y="94.1" transform="rotate(-180 132.2 94.1)">3</text>
<text x="132.2" y="91.6" transform="rotate(-180 132.2 91.6)">4</text>
<text x="161.3" y="94.1" transform="rotate(-180 161.3 94.1)">3</text>
<text x="161.3" y="91.6" transform="rotate(-180 161.3 91.6)">4</text>
<text x="170.8" y="91.6" transform="rotate(-180 170.8 91.6)">5</text>
<text x="170.8" y="94.1" transform="rotate(-180 170.8 94.1)">6</text>
<text x="53.4" y="99.2" transform="rotate(-180 53.4 99.2)">1</text>
<text x="53.4" y="96.7" transform="rotate(-180 53.4 96.7)">2</text>
<text x="102.9" y="96.7" transform="rotate(-180 102.9 96.7)">2</text>
<text x="102.9" y="99.2" transform="rotate(-180 102.9 99.2)">1</text>
<text x="112.4" y="96.7" transform="rotate(-180 112.4 96.7)">7</text>
<text x="112.4" y="99.2" transform="rotate(-180 112.4 99.2)">8</text>
<text x="132.2" y="99.2" transform="rotate(-180 132.2 99.2)">1</text>
<text x="132.2" y="96.7" transform="rotate(-180 132.2 96.7)">2</text>
<text x="161.3" y="96.7" transform="rotate(-180 161.3 96.7)">2</text>
<text x="161.3" y="99.2" transform="rotate(-180 161.3 99.2)">1</text>
<text x="170.8" y="96.7" transform="rotate(-180 170.8 96.7)">7</text>
<text x="170.8" y="99.2" transform="rotate(-180 170.8 99.2)">8</text>
<text x="53.4" y="111.9" transform="rotate(-180 53.4 111.9)">3</text>
<text x="53.4" y="109.4" transform="rotate(-180 53.4 109.4)">4</text>
<text x="102.9" y="111.9" transform="rotate(-180 102.9 111.9)">3</text>
<text x="102.9" y="109.4" transform="rotate(-180 102.9 109.4)">4</text>
<text x="112.4" y="109.4" transform="rotate(-180 112.4 109.4)">5</text>
<text x="112.4" y="111.9" transform="rotate(-180 112.4 111.9)">6</text>
<text x="132.2" y="111.9" transform="rotate(-180 132.2 111.9)">3</text>
<text x="132.2" y="109.4" transform="rotate(-180 132.2 109.4)">4</text>
<text x="161.3" y="111.9" transform="rotate(-180 161.3 111.9)">3</text>
<text x="161.3" y="109.4" transform="rotate(-180 161.3 109.4)">4</text>
<text x="170.8" y="109.4" transform="rotate(-180 170.8 109.4)">5</text>
<text x="170.8" y="111.9" transform="rotate(-180 170.8 111.9)">6</text>
<text x="53.4" y="117" transform="rotate(-180 53.4 117)">1</text>
<text x="53.4" y="114.4" transform="rotate(-180 53.4 114.4)">2</text>
<text x="102.9" y="114.4" transform="rotate(-180 102.9 114.4)">2</text>
<text x="102.9" y="117" transform="rotate(-180 102.9 117)">1</text>
<text x="112.4" y="114.4" transform="rotate(-180 112.4 114.4)">7</text>
<text x="112.4" y="117" transform="rotate(-180 112.4 117)">8</text>
<text x="132.2" y="117" transform="rotate(-180 132.2 117)">1</text>
<text x="132.2" y="114.4" transform="rotate(-180 132.2 114.4)">2</text>
<text x="161.3" y="117" transform="rotate(-180 161.3 117)">1</text>
<text x="161.3" y="114.4" transform="rotate(-180 161.3 114.4)">2</text>
<text x="170.8" y="117" transform="rotate(-180 170.8 117)">8</text>
<text x="170.8" y="114.4" transform="rotate(-180 170.8 114.4)">7</text>
<text x="54.7" y="130.3" transform="rotate(-90 54.7 130.3)">1</text>
<text x="57.2" y="130.3" transform="rotate(-90 57.2 130.3)">2</text>
<text x="59.7" y="130.3" transform="rotate(-90 59.7 130.3)">3</text>
<text x="62.3" y="130.3" transform="rotate(-90 62.3 130.3)">4</text>
<text x="75" y="130.3" transform="rotate(-90 75 130.3)">1</text>
<text x="77.5" y="130.3" transform="rotate(-90 77.5 130.3)">2</text>
<text x="80" y="130.3" transform="rotate(-90 80 130.3)">3</text>
<text x="82.6" y="130.3" transform="rotate(-90 82.6 130.3)">4</text>
<text x="120.7" y="130.3" transform="rotate(-90 120.7 130.3)">1</text>
<text x="123.2" y="130.3" transform="rotate(-90 123.2 130.3)">2</text>
<text x="125.8" y="130.3" transform="rotate(-90 125.8 130.3)">3</text>
<text x="128.3" y="130.3" transform="rotate(-90 128.3 130.3)">4</text>
<text x="141" y="130.3" transform="rotate(-90 141 130.3)">1</text>
<text x="143.5" y="130.3" transform="rotate(-90 143.5 130.3)">2</text>
<text x="146.1" y="130.3" transform="rotate(-90 146.1 130.3)">3</text>
<text x="148.6" y="130.3" transform="rotate(-90 148.6 130.3)">4</text>
<text x="59.7" y="149.8" transform="rotate(-90 59.7 149.8)">4</text>
<text x="62.3" y="149.8" transform="rotate(-90 62.3 149.8)">5</text>
<text x="64.8" y="149.8" transform="rotate(-90 64.8 149.8)">6</text>
<text x="67.3" y="149.8" transform="rotate(-90 67.3 149.8)">7</text>
<text x="69.9" y="149.8" transform="rotate(-90 69.9 149.8)">14</text>
<text x="72.4" y="149.8" transform="rotate(-90 72.4 149.8)">15</text>
<text x="75" y="149.8" transform="rotate(-90 75 149.8)">16</text>
<text x="77.5" y="149.8" transform="rotate(-90 77.5 149.8)">17</text>
<text x="82.6" y="149.8" transform="rotate(-90 82.6 149.8)">18</text>
<text x="125.8" y="149.8" transform="rotate(-90 125.8 149.8)">4</text>
<text x="128.3" y="149.8" transform="rotate(-90 128.3 149.8)">5</text>
<text x="130.8" y="149.8" transform="rotate(-90 130.8 149.8)">6</text>
<text x="133.4" y="149.8" transform="rotate(-90 133.4 149.8)">7</text>
<text x="135.9" y="149.8" transform="rotate(-90 135.9 149.8)">14</text>
<text x="138.4" y="149.8" transform="rotate(-90 138.4 149.8)">15</text>
<text x="141" y="149.8" transform="rotate(-90 141 149.8)">16</text>
<text x="143.5" y="149.8" transform="rotate(-90 143.5 149.8)">17</text>
<text x="148.6" y="149.8" transform="rotate(-90 148.6 149.8)">18</text>
<text x="60.8" y="157.6" transform="rotate(-90 60.8 157.6)">QA</text>
<text x="63.4" y="157.6" transform="rotate(-90 63.4 157.6)">QB</text>
<text x="65.9" y="157.7" transform="rotate(-90 65.9 157.7)">QC</text>
<text x="68.5" y="157.7" transform="rotate(-90 68.5 157.7)">QD</text>
<text x="71" y="157.6" transform="rotate(-90 71 157.6)">QE</text>
<text x="73.5" y="157.5" transform="rotate(-90 73.5 157.5)">QF</text>
<text x="76.1" y="157.9" transform="rotate(-90 76.1 157.9)">QG</text>
<text x="78.6" y="157.7" transform="rotate(-90 78.6 157.7)">QH</text>
<text x="83.7" y="158.5" transform="rotate(-90 83.7 158.5)">QH*</text>
<text x="126.9" y="157.6" transform="rotate(-90 126.9 157.6)">QA</text>
<text x="129.4" y="157.6" transform="rotate(-90 129.4 157.6)">QB</text>
<text x="131.9" y="157.7" transform="rotate(-90 131.9 157.7)">QC</text>
<text x="134.5" y="157.7" transform="rotate(-90 134.5 157.7)">QD</text>
<text x="137" y="157.6" transform="rotate(-90 137 157.6)">QE</text>
<text x="139.6" y="157.5" transform="rotate(-90 139.6 157.5)">QF</text>
<text x="142.1" y="157.9" transform="rotate(-90 142.1 157.9)">QG</text>
<text x="144.6" y="157.7" transform="rotate(-90 144.6 157.7)">QH</text>
<text x="149.7" y="158.5" transform="rotate(-90 149.7 158.5)">QH*</text>
<text x="60.8" y="165.1" transform="rotate(-90 60.8 165.1)">SER</text>
<text x="65.9" y="165.1" transform="rotate(-90 65.9 165.1)">SCK</text>
<text x="68.5" y="165.1" transform="rotate(-90 68.5 165.1)">SCL</text>
<text x="73.5" y="165.1" transform="rotate(-90 73.5 165.1)">RCK</text>
<text x="83.7" y="165.1" transform="rotate(-90 83.7 165.1)">G</text>
<text x="126.9" y="165.1" transform="rotate(-90 126.9 165.1)">SER</text>
<text x="131.9" y="165.1" transform="rotate(-90 131.9 165.1)">SCK</text>
<text x="134.5" y="165.1" transform="rotate(-90 134.5 165.1)">SCL</text>
<text x="139.6" y="165.1" transform="rotate(-90 139.6 165.1)">RCK</text>
<text x="149.7" y="165.1" transform="rotate(-90 149.7 165.1)">G</text>
<text x="59.7" y="170.9" transform="rotate(-90 59.7 170.9)">3</text>
<text x="64.8" y="172.1" transform="rotate(-90 64.8 172.1)">13</text>
<text x="67.3" y="170.9" transform="rotate(-90 67.3 170.9)">8</text>
<text x="72.4" y="172.1" transform="rotate(-90 72.4 172.1)">12</text>
<text x="82.6" y="170.9" transform="rotate(-90 82.6 170.9)">9</text>
<text x="125.8" y="170.9" transform="rotate(-90 125.8 170.9)">3</text>
<text x="130.8" y="172.1" transform="rotate(-90 130.8 172.1)">13</text>
<text x="133.4" y="170.9" transform="rotate(-90 133.4 170.9)">8</text>
<text x="138.4" y="172.1" transform="rotate(-90 138.4 172.1)">12</text>
<text x="148.6" y="170.9" transform="rotate(-90 148.6 170.9)">9</text>
<text x="52.1" y="195.5" transform="rotate(-90 52.1 195.5)">10</text>
<text x="64.8" y="195.5" transform="rotate(-90 64.8 195.5)">8</text>
<text x="77.5" y="195.5" transform="rotate(-90 77.5 195.5)">12</text>
<text x="133.4" y="208.4" transform="rotate(-180 133.4 208.4)">19</text>
<text x="52.1" y="212.6" transform="rotate(-90 52.1 212.6)">11</text>
<text x="64.8" y="211.6" transform="rotate(-90 64.8 211.6)">9</text>
<text x="77.5" y="212.7" transform="rotate(-90 77.5 212.7)">13</text>
<text x="52.1" y="220.9" transform="rotate(-90 52.1 220.9)">4</text>
<text x="64.8" y="220.9" transform="rotate(-90 64.8 220.9)">6</text>
<text x="77.5" y="220.9" transform="rotate(-90 77.5 220.9)">2</text>
<text x="121.2" y="218.6" transform="rotate(-180 121.2 218.6)">2</text>
<text x="133.2" y="218.6" transform="rotate(-180 133.2 218.6)">11</text>
<text x="159.3" y="218.6" transform="rotate(-180 159.3 218.6)">14</text>
<text x="170.3" y="218.6" transform="rotate(-180 170.3 218.6)">7</text>
<text x="133.4" y="228.7" transform="rotate(-180 133.4 228.7)">10</text>
<text x="52.1" y="237" transform="rotate(-90 52.1 237)">3</text>
<text x="64.8" y="237" transform="rotate(-90 64.8 237)">5</text>
<text x="77.5" y="237" transform="rotate(-90 77.5 237)">1</text>
<text x="159.3" y="238.9" transform="rotate(-180 159.3 238.9)">16</text>
<text x="170.3" y="238.9" transform="rotate(-180 170.3 238.9)">8</text>
<text x="39.4" y="241.4" transform="rotate(-180 39.4 241.4)">5</text>
<text x="39.4" y="243.9" transform="rotate(-180 39.4 243.9)">6</text>
<text x="48.9" y="243.9" transform="rotate(-180 48.9 243.9)">3</text>
<text x="48.9" y="241.4" transform="rotate(-180 48.9 241.4)">4</text>
<text x="39.4" y="246.5" transform="rotate(-180 39.4 246.5)">7</text>
<text x="39.4" y="249" transform="rotate(-180 39.4 249)">8</text>
<text x="48.9" y="246.5" transform="rotate(-180 48.9 246.5)">2</text>
<text x="48.9" y="249" transform="rotate(-180 48.9 249)">1</text>
<text x="133.4" y="249" transform="rotate(-180 133.4 249)">19</text>
<text x="52.1" y="259" transform="rotate(-90 52.1 259)">1</text>
<text x="64.8" y="259" transform="rotate(-90 64.8 259)">1</text>
<text x="77.5" y="259" transform="rotate(-90 77.5 259)">1</text>
<text x="121.2" y="259.2" transform="rotate(-180 121.2 259.2)">2</text>
<text x="133.2" y="259.2" transform="rotate(-180 133.2 259.2)">11</text>
<text x="159.3" y="259.2" transform="rotate(-180 159.3 259.2)">16</text>
<text x="170.3" y="259.2" transform="rotate(-180 170.3 259.2)">8</text>
<text x="133.4" y="269.3" transform="rotate(-180 133.4 269.3)">10</text>
</g>
<g font-size="2">
<text x="133.7" y="206.1" transform="rotate(-180 133.7 206.1)">GND</text>
<text x="121" y="216.3" transform="rotate(-180 121 216.3)">VCC</text>
<text x="133.7" y="216.3" transform="rotate(-180 133.7 216.3)">GND</text>
<text x="161.7" y="216.3" transform="rotate(-180 161.7 216.3)">VCC</text>
<text x="170" y="216.3" transform="rotate(-180 170 216.3)">GND</text>
<text x="133.7" y="226.5" transform="rotate(-180 133.7 226.5)">GND</text>
<text x="161.7" y="236.6" transform="rotate(-180 161.7 236.6)">VCC</text>
<text x="170" y="236.6" transform="rotate(-180 170 236.6)">GND</text>
<text x="133.7" y="246.8" transform="rotate(-180 133.7 246.8)">GND</text>
<text x="121" y="256.9" transform="rotate(-180 121 256.9)">VCC</text>
<text x="133.7" y="256.9" transform="rotate(-180 133.7 256.9)">GND</text>
<text x="161.7" y="256.9" transform="rotate(-180 161.7 256.9)">VCC</text>
<text x="170" y="256.9" transform="rotate(-180 170 256.9)">GND</text>
<text x="133.7" y="267.1" transform="rotate(-180 133.7 267.1)">GND</text>
</g>
</svg>
